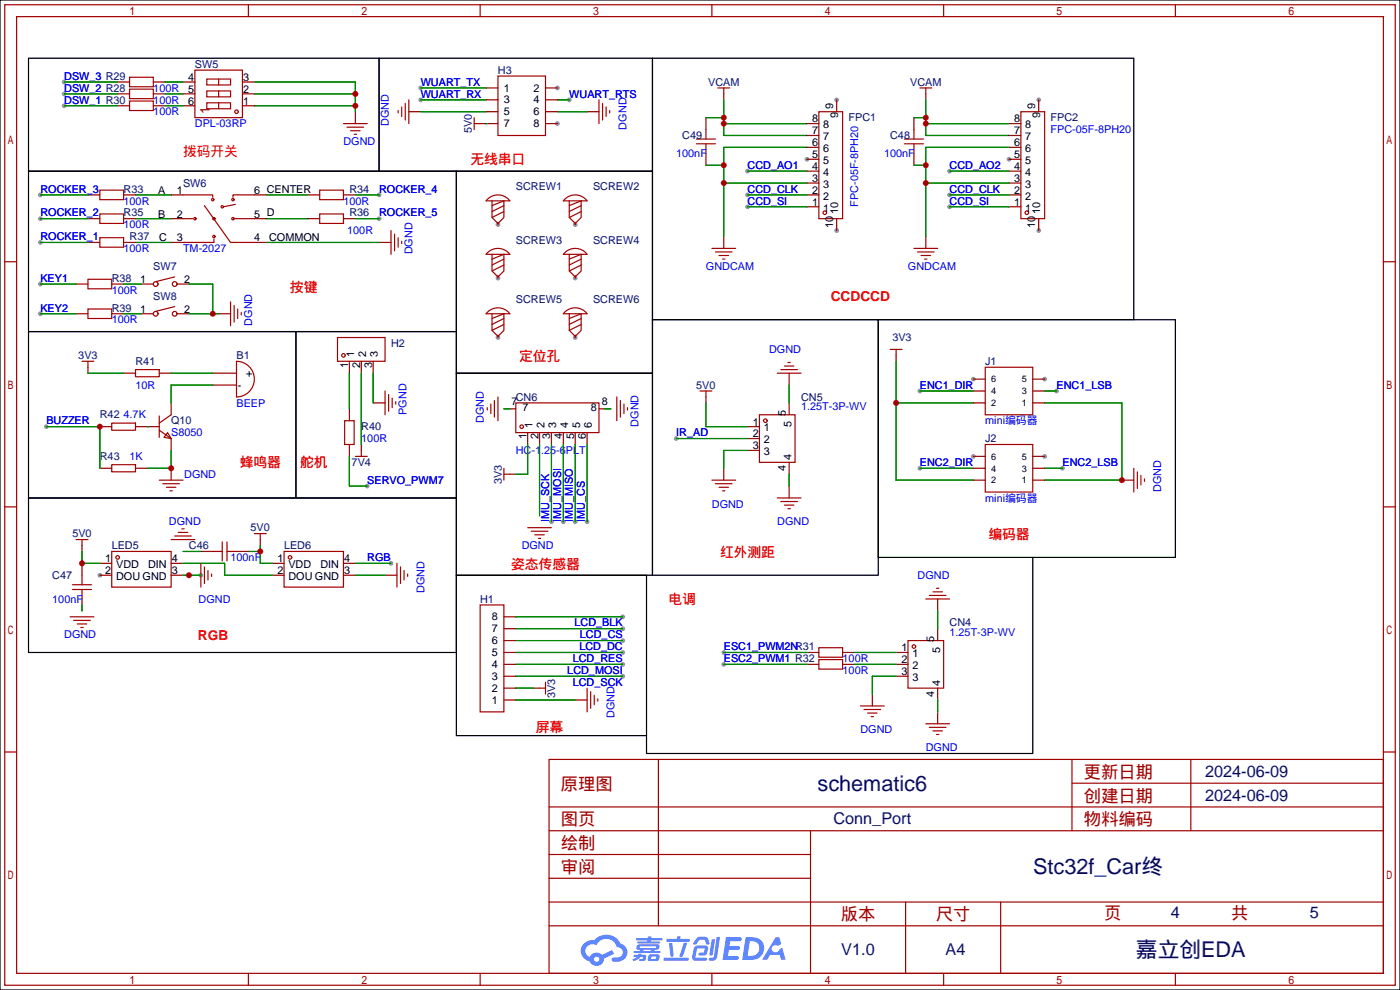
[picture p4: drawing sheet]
<svg xmlns="http://www.w3.org/2000/svg" width="299mm" height="212mm" viewBox="0 0 299 212" stroke-linecap="round" stroke-linejoin="round" font-family="sans-serif">
<path d="M0 0h299.2v211.6h-299.2z" fill="#fff" stroke="#000" stroke-width=".25"/>
<g fill="#999">
<circle cx="119.1" cy="18.8" r=".51"/>
<circle cx="119.1" cy="26.4" r=".51"/>
<circle cx="21.3" cy="122.9" r=".51"/>
<circle cx="106.4" cy="48" r=".51"/>
<circle cx="122.9" cy="48" r=".51"/>
<circle cx="106.4" cy="59.4" r=".51"/>
<circle cx="122.9" cy="59.4" r=".51"/>
<circle cx="106.4" cy="72.1" r=".51"/>
<circle cx="122.9" cy="72.1" r=".51"/>
<circle cx="215.6" cy="34" r=".51"/>
<circle cx="222" cy="21.3" r=".51"/>
<circle cx="222" cy="49.3" r=".51"/>
<circle cx="172.5" cy="34" r=".51"/>
<circle cx="178.8" cy="21.3" r=".51"/>
<circle cx="178.8" cy="49.3" r=".51"/>
<circle cx="223.3" cy="97.5" r=".51"/>
<circle cx="208" cy="97.5" r=".51"/>
<circle cx="223.3" cy="81" r=".51"/>
<circle cx="208" cy="81" r=".51"/>
<circle cx="13.7" cy="20.1" r=".51"/>
<circle cx="81" cy="41.7" r=".51"/>
<circle cx="81" cy="46.7" r=".51"/>
<circle cx="8.6" cy="51.8" r=".51"/>
<circle cx="8.6" cy="41.7" r=".51"/>
<circle cx="8.6" cy="46.7" r=".51"/>
<circle cx="8.6" cy="60.7" r=".51"/>
<circle cx="8.6" cy="67.1" r=".51"/>
<circle cx="225.8" cy="83.6" r=".51"/>
<circle cx="227.1" cy="100.1" r=".51"/>
<circle cx="196.6" cy="100.1" r=".51"/>
<circle cx="196.6" cy="83.6" r=".51"/>
<circle cx="159.8" cy="36.6" r=".51"/>
<circle cx="202.9" cy="36.6" r=".51"/>
<circle cx="89.9" cy="18.8" r=".51"/>
<circle cx="89.9" cy="21.3" r=".51"/>
<circle cx="121.7" cy="21.3" r=".51"/>
<circle cx="42.9" cy="122.9" r=".51"/>
<circle cx="83.6" cy="120.4" r=".51"/>
<circle cx="78.5" cy="103.9" r=".51"/>
<circle cx="133.1" cy="144.5" r=".51"/>
<circle cx="133.1" cy="142" r=".51"/>
<circle cx="133.1" cy="139.4" r=".51"/>
<circle cx="133.1" cy="136.9" r=".51"/>
<circle cx="133.1" cy="134.4" r=".51"/>
<circle cx="133.1" cy="131.8" r=".51"/>
<circle cx="9.9" cy="91.2" r=".51"/>
<circle cx="144.5" cy="93.7" r=".51"/>
<circle cx="154.7" cy="139.4" r=".51"/>
<circle cx="154.7" cy="142" r=".51"/>
<circle cx="120.4" cy="111.5" r=".51"/>
<circle cx="122.9" cy="111.5" r=".51"/>
<circle cx="125.5" cy="111.5" r=".51"/>
<circle cx="13.7" cy="17.5" r=".51"/>
<circle cx="13.7" cy="22.6" r=".51"/>
<circle cx="202.9" cy="44.2" r=".51"/>
<circle cx="202.9" cy="41.7" r=".51"/>
<circle cx="159.8" cy="44.2" r=".51"/>
<circle cx="159.8" cy="41.7" r=".51"/>
<circle cx="117.9" cy="111.5" r=".51"/>
</g>
<g fill="none" stroke="#a10000" stroke-width=".25">
<path d="M1 1h297.2v209.6h-297.2zM3.6 3.6h292.1v204.4h-292.1zM53.1 1v2.6M102.6 1v2.6M152.1 1v2.6M201.7 1v2.6M251.2 1v2.6M1 55.9h2.6M295.7 55.9h2.5M1 108.3h2.6M295.7 108.3h2.5M1 160.7h2.6"/>
<path d="M117.3 162.3h178.4v45.7h-178.4zM117.3 177.5h178.4M117.3 172.5h178.4M140.7 162.3v35.6M173.2 177.5v30.5M229.1 162.3v15.2M229.1 167.4h66.6M254.5 162.3v15.2M295.7 160.7h2.5M117.3 182.6h55.9M117.3 197.9h178.4M117.3 192.8h178.4"/>
<path d="M117.3 187.7h55.9M193.5 192.8v15.2M213.9 192.8v15.2M53.1 208v2.6M102.6 208v2.6M152.1 208v2.6M201.7 208v2.6M251.2 208v2.6"/>
</g>
<g fill="#5487ff">
<path d="M155.2 200.3h2.6a.48 .48 0 0 1 .7 .4 .48 .48 0 0 1-.6 .4h-1.8l-.2 1.1h1.9a.43 .43 0 0 1 .4 .4 .43 .43 0 0 1-.5 .4h-1.9l-.2 1.3h1.7a.45 .45 0 0 1 .5 .2 .45 .45 0 0 1-.1 .6h-3.3z"/>
<path d="M165.7 200.3h.9l.4 1.5-.8 .3a.84 .84 0 0 0-1.2 .3 .84 .84 0 0 0 .4 1.1 .84 .84 0 0 0 1.1-.4l.1-.2 .6-.3 .7 2.5h-1l-.2-1h-2.1l-.6 1h-1.1z"/>
<path d="M152.1 200.8h.7l-.5 3.1a.36 .36 0 0 1-.3 .3 .36 .36 0 0 1-.4-.3z"/>
<path d="M153.2 200.2h.7l-.6 4.3a1.13 1.13 0 0 1-1.8 .6l.2-.4h.7l.2-.2z"/>
<path d="M148.9 200.6l.6-.4h1a.77 .77 0 0 1 .9 .5l.3 1-.2 .2h-.5l-.3-.9-.2-.2-1 .1-.7 1-.6-.1-.1-.2z"/>
<path d="M148.4 202.4l.6-.3h1.7a.81 .81 0 0 1 .7 .5 .81 .81 0 0 1-.2 .8 .81 .81 0 0 1-.9 .8h-.7a.32 .32 0 0 1-.3-.3 .32 .32 0 0 1 .4-.3h.7l.2-.9-1.6 .1-.4 1.8 2.2 .1a.32 .32 0 0 1 .3 .4 .32 .32 0 0 1-.4 .2h-2.2l-.5-.3-.1-.5z"/>
<path d="M141.9 204.7h5a.33 .33 0 0 1 .3 .3 .33 .33 0 0 1-.3 .3h-4.9l-.2-.1z"/>
<path d="M146.1 201.5h.8l-.7 2a.98 .98 0 0 1-.7 1.1l-.3-.3z"/>
<path d="M143 201.6h.7l.3 2.5a.34 .34 0 0 1-.3 .4 .34 .34 0 0 1-.4-.3z"/>
<path d="M142.5 200.7h2.1l.3-.6h.6l-.1 .6h1.7a.32 .32 0 0 1 .4 .3 .32 .32 0 0 1-.4 .3h-4.5l-.2-.2z"/>
<path d="M135.5 204.1h.9l.1-.3h.6v.3h.8a.82 .82 0 0 1-.5 1.3h-.8v-.4l.7-.1 .1-.3a.68 .68 0 0 0-1 .4l-1.1 .4-.1-.4 .9-.5h-.7z"/>
<path d="M136 200.5h2.4l.1-.3h.7v.3h2.2l.2 .3-.2 .2h-2.3v.2h1.8l.2 .3-.2 .1h-4.5l-.1-.4h2l.1-.2h-2.3l-.1-.2z"/>
<path d="M159.4 200.3l-.8 4.9h1.7a2.5 2.5 0 0 0 3-2.5 2.5 2.5 0 0 0-3.1-2.4zM160.3 201.1a1.61 1.61 0 0 1 2 1.5 1.61 1.61 0 0 1-1.8 1.7h-.7z"/>
<path d="M136.2 202a.55 .55 0 0 0-.2 .8 .55 .55 0 0 0 .7 .2l.1 .3h-1.3v.3l5.4 .1 .3-.2-.2-.2h-1.2l.2-.3a.7 .7 0 0 0 .8-.3 .7 .7 0 0 0 0-.8l-4.2-.1zM136.8 202.3l3.3-.1 .1 .1-.2 .3h-3.2zM137.5 203h1.7l-.2 .3h-1.4z"/>
<path d="M138.6 204.2a1.05 1.05 0 0 0 0 1.2 2.91 2.91 0 0 0 2.2-.2 .98 .98 0 0 0 0-1.2h-1.6zM139.2 204.5l.9-.1 .1 .4-.2 .2-.8-.1z"/>
<path d="M124.9 201.6a2.23 2.23 0 0 0-.7 2.3 2.23 2.23 0 0 0 1.8 1.6 1.58 1.58 0 0 0 1.8 .9 1.58 1.58 0 0 0 1.3-1.5l2.2-1.1-.5-.7-2.1 1a1.65 1.65 0 0 0-2.7 .4 1.45 1.45 0 0 1-.8-1.9 1.45 1.45 0 0 1 2-.7l.3 .1a2.3 2.3 0 0 1 2.3-1.3 2.3 2.3 0 0 1 2 1.7 1.12 1.12 0 0 1 1.3 1 1.12 1.12 0 0 1-1.1 1.2h-.7a.45 .45 0 0 0-.6 .4 .45 .45 0 0 0 .5 .5 2.21 2.21 0 0 0 2.2-.5 2.21 2.21 0 0 0 .5-2.3 2.13 2.13 0 0 0-1.3-1.1 3.3 3.3 0 0 0-5.6-.7l-1.1 .1zM127 205a.57 .57 0 0 1 1.1 0 .57 .57 0 0 1-1.1 0z"/>
</g>
<g fill="none" stroke="#a10000" stroke-width=".25">
<path d="M27.7 19.1h5.1v2h-5.1zM27.7 16.5h5.1v2h-5.1zM41.7 15h10.1v10.1h-10.1zM44.2 19.4h5.1v1.3h-5.1zM44.2 16.9h5.1v1.3h-5.1zM46.7 16.9v1.3M46.7 19.4v1.3M106.4 16.3h10.2v12.7h-10.2zM153.4 18.8h2.6M154.7 18.8v1.3M196.6 18.8h2.5M197.9 18.8v1.3"/>
<path d="M27.7 21.6h5.1v2h-5.1zM44.2 22h5.1v1.2h-5.1zM46.7 22v1.2M73.4 26.4h5.1M74.2 27.2h3.5M74.9 27.9h2.1M75.7 28.7h.5M85.1 23.6v.5M85.9 22.9v2M86.6 22.1v3.6M87.4 21.3v5.1M101.3 26.4h1.3"/>
<path d="M101.3 25.1v2.6M128 21.3v5.1M128.8 22.1v3.6M129.5 22.9v2M130.3 23.6v.5M148.8 29.7h4.1M148.8 30.7h4.1M150.9 27.7v2M150.9 30.7v2.1M175 23.9h5.1v22.8h-5.1zM193.3 29.7h4.1M193.3 30.7h4.1"/>
<path d="M195.3 27.7v2M195.3 30.7v2.1M218.2 23.9h5.1v22.8h-5.1zM18.8 59.7h5.1v2h-5.1zM21.3 50.8h5.1v2h-5.1zM21.3 45.7h5.1v2.1h-5.1zM21.3 40.6h5.1v2.1h-5.1zM37.3 59.2l-4 1M39.1 41.7h6.4v.5M39.1 46.7h2M43.7 43.9l5.6 7.9h5.1M45.7 51.1v.7h-6.6"/>
<path d="M50 46.7h4.4M50.3 43.7l-2.5 .5M54.4 41.7h-4.6v.5M68.3 40.6h5.1v2.1h-5.1zM68.3 45.7h5.1v2.1h-5.1zM83.6 49.3v5.1M84.3 50v3.6M85.1 50.8v2M85.9 51.6v.5M104.3 42.5a3.2 3.2 0 0 1 4.7 .4h-5.1zM104.3 53.9a3.2 3.2 0 0 1 4.7 .5h-5.1zM105.2 42.9v3.6l1.2 1.3 1.3-1.3v-3.6l-2.5 1"/>
<path d="M105.2 54.4v3.5l1.2 1.3 1.3-1.3v-3.5l-2.5 1M107.7 43.9l-2.5 1.3M107.7 45.2l-2.5 1.3M107.7 55.4l-2.5 1.2M107.7 56.6l-2.5 1.3M120.8 42.5a3.2 3.2 0 0 1 4.7 .4h-5.1zM120.8 53.9a3.2 3.2 0 0 1 4.7 .5h-5.1zM121.7 42.9v3.6l1.2 1.3 1.3-1.3v-3.6l-2.5 1M121.7 54.4v3.5l1.2 1.3 1.3-1.3v-3.5l-2.5 1M124.2 43.9l-2.5 1.3M124.2 45.2l-2.5 1.3M124.2 55.4l-2.5 1.2"/>
<path d="M124.2 56.6l-2.5 1.3M152.1 53.1h5.1M152.9 53.8h3.6M153.7 54.6h2M154.4 55.4h.5M195.3 53.1h5.1M196.1 53.8h3.5M196.8 54.6h2.1M197.6 55.4h.5M17.5 77.2h2.6M18.8 66h5.1v2.1h-5.1zM18.8 77.2v1.3"/>
<path d="M29 79h5v1.5h-5zM37.3 65.5l-4 1M49.3 64.5v5.1M50 65.3v3.5M50.5 77.2a3.8 3.8 0 0 1 3.9 3.8 3.8 3.8 0 0 1-3.9 3.8zM50.8 66v2.1M51.6 66.8v.5M72.1 72.1h10.2v5.1h-10.2zM104.3 66.6a3.2 3.2 0 0 1 4.7 .5h-5.1zM105.2 67.1v3.5l1.2 1.3 1.3-1.3v-3.5l-2.5 1M107.7 68.1l-2.5 1.2M107.7 69.3l-2.5 1.3"/>
<path d="M120.8 66.6a3.2 3.2 0 0 1 4.7 .5h-5.1zM121.7 67.1v3.5l1.2 1.3 1.3-1.3v-3.5l-2.5 1M124.2 68.1l-2.5 1.2M124.2 69.3l-2.5 1.3M166.1 79.8h5.1M166.9 79h3.5M167.6 78.2h2.1M168.4 77.5h.5M190.2 74.7h2.6M191.5 74.7v1.2M210.6 78.5h10.1v10.1h-10.1zM23.9 90.4h5.1v1.5h-5.1z"/>
<path d="M23.9 99.3h5.1v1.5h-5.1zM34 91.9l2.6 1.8M34 88.9v4.6M35.8 92.5l.8 1.2-1.5-.2zM36.6 88.6l-2.6 1.8M73.7 89.9h2v5.1h-2zM75.9 97.5h2.6M77.2 96.3v1.2M82.3 83.6v5M83.1 84.3v3.6M83.8 85.1v2M84.6 85.9v.5"/>
<path d="M104.1 87.1v.5M104.9 86.4v2M105.7 85.6v3.6M106.4 84.8v5.1M110.2 86.1h17.8v6.4h-17.8zM131.8 84.8v5.1M132.6 85.6v3.6M133.3 86.4v2M134.1 87.1v.5M149.6 83.6h2.5M150.9 83.6v1.2M162.3 88.6h7.6v10.2h-7.6z"/>
<path d="M210.6 95h10.1v10.2h-10.1zM16.3 115.3h2.5M17.5 115.3v1.3M23.9 117.9h12.7v7.6h-12.7zM34 102.6h5.1M34.8 103.4h3.6M35.6 104.1h2M36.3 104.9h.5M36.6 115.3h5.1M37.3 114.6h3.6M38.1 113.8h2M38.9 113h.5"/>
<path d="M45.5 117.9h2M47.5 115.8v4.1M48.5 115.8v4.1M48.5 117.9h2M54.4 114h2.5M55.6 114v1.3M60.7 117.9h12.7v7.6h-12.7zM107.7 100.1v2.5M107.7 101.3h1.3M112.8 112.8h5.1M113.5 113.5h3.6M114.3 114.3h2"/>
<path d="M115.1 115.1h.5M152.1 102.6h5.1M152.9 103.4h3.6M153.7 104.1h2M154.4 104.9h.5M166.1 106.4h5.1M166.9 107.2h3.5M167.6 107.9h2.1M168.4 108.7h.5M242.3 100.1v5.1M243.1 100.8v3.6M243.8 101.6v2"/>
<path d="M244.6 102.4v.5M15 131.8h5.1M15.5 126h4.1M15.5 125h4.1M15.7 132.6h3.6M16.5 133.4h2M17.3 134.1h.5M17.5 122.9v2.1M17.5 126v2M42.9 120.4v5.1M43.7 121.2v3.5M44.4 121.9v2.1"/>
<path d="M45.2 122.7v.5M84.8 120.4v5.1M85.6 121.2v3.5M86.4 121.9v2.1M87.1 122.7v.5M102.6 129.3h5.1v22.8h-5.1zM175 138.4h5.1v2.1h-5.1zM194.1 136.9h7.6v10.2h-7.6zM197.9 128h5M198.6 127.3h3.6M199.4 126.5h2M200.2 125.7h.5"/>
<path d="M115.3 147.1h1.3M116.6 145.8v2.5M125.5 147.1v5M126.2 147.8v3.6M127 148.6v2M127.8 149.4v.5M175 141h5.1v2h-5.1zM183.9 150.9h5.1M184.7 151.6h3.5M185.4 152.4h2.1M186.2 153.2h.5M197.9 154.7h5"/>
<path d="M198.6 155.4h3.6M199.4 156.2h2M200.2 157h.5"/>
<circle cx="50.5" cy="23.9" r=".38"/>
<circle cx="41.7" cy="46.7" r=".25"/>
<circle cx="45.5" cy="42.7" r=".25"/>
<circle cx="45.7" cy="50.5" r=".25"/>
<circle cx="45.7" cy="46.7" r=".25"/>
<circle cx="47.5" cy="44.2" r=".25"/>
<circle cx="49.8" cy="42.7" r=".25"/>
<circle cx="49.8" cy="46.7" r=".25"/>
<circle cx="176.3" cy="45.5" r=".38"/>
<circle cx="219.5" cy="45.5" r=".38"/>
<circle cx="33.3" cy="60.7" r=".51"/>
<circle cx="33.3" cy="67.1" r=".51"/>
<circle cx="37.3" cy="60.7" r=".51"/>
<circle cx="37.3" cy="67.1" r=".51"/>
<circle cx="73.4" cy="75.9" r=".38"/>
<circle cx="111.5" cy="91.2" r=".38"/>
<circle cx="163.6" cy="89.9" r=".38"/>
<circle cx="25.1" cy="119.1" r=".38"/>
<circle cx="62" cy="119.1" r=".38"/>
<circle cx="195.3" cy="138.2" r=".38"/>
</g>
<g fill="none" stroke="#870000" stroke-width=".25">
<path d="M25.1 17.5h2.6M32.8 17.5h2.5M39.1 17.5h2.6M51.8 17.5h2.6M103.9 18.8h2.5M116.6 18.8h2.5M25.1 20.1h2.6M25.1 22.6h2.6M32.8 20.1h2.5M32.8 22.6h2.5M39.1 20.1h2.6M39.1 22.6h2.6"/>
<path d="M51.8 20.1h2.6M51.8 22.6h2.6M75.9 23.9v2.5M87.4 23.9h2.5M102.6 26.4h3.8M103.9 23.9h2.5M103.9 21.3h2.5M116.6 23.9h2.5M116.6 26.4h2.5M116.6 21.3h2.5M125.5 23.9h2.5M150.9 25.1v2.6"/>
<path d="M150.9 32.8v2.5M154.7 20.1v1.2M172.5 26.4h2.5M172.5 39.1h2.5M172.5 36.6h2.5M172.5 34h2.5M172.5 31.5h2.5M172.5 29h2.5M178.8 21.3v2.6M195.3 25.1v2.6M195.3 32.8v2.5M197.9 20.1v1.2"/>
<path d="M215.6 26.4h2.6M215.6 39.1h2.6M215.6 36.6h2.6M215.6 34h2.6M215.6 31.5h2.6M215.6 29h2.6M222 21.3v2.6M18.8 51.8h2.5M18.8 41.7h2.5M18.8 46.7h2.5M26.4 51.8h2.6M26.4 41.7h2.6"/>
<path d="M26.4 46.7h2.6M36.6 51.8h2.5M36.6 41.7h2.5M36.6 46.7h2.5M54.4 51.8h2.5M54.4 41.7h2.5M54.4 46.7h2.5M65.8 41.7h2.5M65.8 46.7h2.5M73.4 41.7h2.5M73.4 46.7h2.5M81 51.8h2.6"/>
<path d="M106.4 47.5v.5M106.4 58.9v.5M122.9 47.5v.5M122.9 58.9v.5M154.7 50.5v2.6M172.5 41.7h2.5M172.5 44.2h2.5M178.8 46.7v2.6M197.9 50.5v2.6M215.6 41.7h2.6M215.6 44.2h2.6M222 46.7v2.6"/>
<path d="M16.3 60.7h2.5M16.3 67.1h2.5M18.8 78.5v1.3M23.9 60.7h2.5M23.9 67.1h2.5M26.4 79.8h2.6M30.2 60.7h2.6M30.2 67.1h2.6M34 79.8h2.6M37.8 60.7h2.6M37.8 67.1h2.6M45.5 79.8h5"/>
<path d="M46.7 67.1h2.6M74.7 77.2v2.6M77.2 77.2v2.6M79.8 77.2v2.6M106.4 71.6v.5M122.9 71.6v.5M168.7 79.8v2.5M191.5 75.9v1.3M21.3 91.2h2.6M29 91.2h5M36.6 86.1v2.5M36.6 93.7v2.6"/>
<path d="M45.5 82.3h5M74.7 87.4v2.5M74.7 95v2.5M77.2 95v1.3M79.8 86.1h2.5M107.7 87.4h2.5M112.8 92.5v2.5M115.3 92.5v2.5M117.9 92.5v2.5M120.4 92.5v2.5M122.9 92.5v2.5M125.5 92.5v2.5"/>
<path d="M128 87.4h2.6M150.9 84.8v1.3M159.8 91.2h2.5M159.8 93.7h2.5M159.8 96.3h2.5M168.7 86.1v2.5M168.7 98.8v2.5M208 86.1h2.6M208 97.5h2.6M208 83.6h2.6M208 81h2.6M220.7 86.1h2.6"/>
<path d="M220.7 97.5h2.6M220.7 83.6h2.6M220.7 81h2.6M17.5 116.6v1.3M21.3 100.1h2.6M29 100.1h2.5M36.6 100.1v2.5M42.9 117.9h2.6M50.5 117.9h2.6M55.6 115.3v1.3M109 101.3h1.2M154.7 100.1v2.5"/>
<path d="M168.7 103.9v2.5M208 102.6h2.6M208 100.1h2.6M220.7 102.6h2.6M220.7 100.1h2.6M239.8 102.6h2.5M17.5 120.4v2.5M17.5 128v2.6M21.3 120.4h2.6M21.3 122.9h2.6M36.6 120.4h2.5M36.6 122.9h2.5"/>
<path d="M58.2 120.4h2.5M58.2 122.9h2.5M73.4 120.4h2.5M73.4 122.9h2.5M82.3 122.9h2.5M107.7 139.4h2.5M107.7 136.9h2.5M107.7 134.4h2.5M107.7 131.8h2.5M172.5 139.4h2.5M180.1 139.4h2.5M191.5 139.4h2.6"/>
<path d="M200.4 128v2.6M200.4 134.4v2.5M107.7 149.6h2.5M107.7 147.1h2.5M107.7 144.5h2.5M107.7 142h2.5M114 147.1h1.3M122.9 149.6h2.6M172.5 142h2.5M180.1 142h2.5M186.4 148.3v2.6M191.5 144.5h2.6"/>
<path d="M191.5 142h2.6M200.4 147.1v2.5M200.4 152.1v2.6"/>
</g>
<g fill="none" stroke="#008700" stroke-width=".25">
<path d="M13.7 17.5h11.4M35.3 17.5h3.8M54.4 17.5h21.5v6.4M89.9 18.8h14M13.7 20.1h11.4M13.7 22.6h11.4M35.3 20.1h3.8M35.3 22.6h3.8M54.4 20.1h21.5M54.4 22.6h21.5M89.9 21.3h14M89.9 23.9h14"/>
<path d="M103.9 26.4h.1M119.1 21.3h2.6M119.1 23.9h6.4M150.9 35.3h3.8M150.9 25.1h3.8M154.7 21.3v7.7h17.8M154.7 39.1h17.8M154.7 26.4h17.8M159.8 36.6h12.7M172.5 31.5h-17.8v19M195.3 35.3h2.6M195.3 25.1h2.6"/>
<path d="M197.9 39.1h17.7M197.9 21.3v7.7h17.7M197.9 26.4h17.7M202.9 36.6h12.7M215.6 31.5h-17.7v19M8.6 41.7h10.2M8.6 46.7h10.2M8.6 51.8h10.2M29 41.7h7.6M29 46.7h7.6M29 51.8h7.6M56.9 41.7h8.9"/>
<path d="M56.9 46.7h8.9M56.9 51.8h24.1M75.9 41.7h5.1M75.9 46.7h5.1M159.8 41.7h12.7M159.8 44.2h12.7M202.9 41.7h12.7M202.9 44.2h12.7M8.6 60.7h7.7M8.6 67.1h7.7M18.8 79.8h7.6M26.4 60.7h3.8"/>
<path d="M26.4 67.1h3.8M36.6 79.8h8.9M40.4 60.7h5.1v6.4M40.4 67.1h6.3M74.7 79.8v7.6M77.2 79.8v15.2M79.8 79.8v6.3M191.5 77.2v25.4h16.5M9.9 91.2h11.4v8.9M31.5 91.2h.1M36.6 96.3v3.8h-5.1M45.5 82.3h-8.9v3.8"/>
<path d="M74.7 97.5v6.4h3.8M107.7 87.4h1.3M112.8 95v6.3h-2.6M115.3 95v15.2M117.9 95v16.5M120.4 95v16.5M122.9 95v16.5M125.5 95v16.5M129.3 87.4h1.3M144.5 93.7h15.3M150.9 86.1v5.1h8.9M159.8 96.3h-5.1v3.8"/>
<path d="M168.7 82.3v3.8M191.5 86.1h16.5M196.6 83.6h11.4M223.3 83.6h2.5M223.3 86.1h16.5v16.5h-16.5M17.5 117.9v2.5h3.8M39.1 117.9h3.8M53.1 117.9h2.5M55.6 116.6v3.8h2.6M168.7 101.3v2.6M196.6 100.1h11.4M223.3 100.1h3.8"/>
<path d="M17.5 129.3v1.3M39.1 122.9h3.8M39.1 120.4h8.9v2.5h10.2M75.9 122.9h6.4M75.9 120.4h7.7M110.2 139.4h22.9M110.2 136.9h22.9M110.2 134.4h22.9M110.2 131.8h22.9M154.7 139.4h17.8M182.6 139.4h8.9M200.4 130.6v3.8"/>
<path d="M110.2 149.6h12.7M110.2 147.1h3.8M110.2 144.5h22.9M110.2 142h22.9M154.7 142h17.8M182.6 142h8.9M191.5 144.5h-5.1v3.8M200.4 149.6v2.5"/>
</g>
<g fill="none" stroke="#000" stroke-width=".25">
<path d="M6.1 12.4h74.9v24.2h-74.9zM81 12.4h58.4v24.2h-58.4zM139.4 12.4h102.9v55.9h-102.9zM6.1 36.6h91.4v34.3h-91.4zM97.5 36.6h41.9v43.2h-41.9zM6.1 70.9h57.1v35.5h-57.1zM63.2 70.9h34.3v35.5h-34.3zM97.5 79.8h41.9v43.1h-41.9zM139.4 68.3h48.3v54.6h-48.3zM187.7 68.3h63.5v50.8h-63.5zM6.1 106.4h91.4v33h-91.4zM220.7 119.1v41.9h-82.5v-3.8"/>
<path d="M97.5 122.9h40.7v34.3h-40.7z"/>
</g>
<g fill="#c00">
<circle cx="75.9" cy="22.6" r=".63"/>
<circle cx="75.9" cy="20.1" r=".63"/>
<circle cx="45.5" cy="67.1" r=".63"/>
<circle cx="191.5" cy="86.1" r=".63"/>
<circle cx="239.8" cy="102.6" r=".63"/>
<circle cx="154.7" cy="39.1" r=".63"/>
<circle cx="154.7" cy="35.3" r=".63"/>
<circle cx="154.7" cy="26.4" r=".63"/>
<circle cx="154.7" cy="25.1" r=".63"/>
<circle cx="197.9" cy="39.1" r=".63"/>
<circle cx="197.9" cy="35.3" r=".63"/>
<circle cx="197.9" cy="26.4" r=".63"/>
<circle cx="197.9" cy="25.1" r=".63"/>
<circle cx="55.6" cy="117.9" r=".63"/>
<circle cx="17.5" cy="120.4" r=".63"/>
<circle cx="40.4" cy="122.9" r=".63"/>
<circle cx="36.6" cy="100.1" r=".63"/>
<circle cx="21.3" cy="91.2" r=".63"/>
</g>
<g font-size="4.6" fill="#000080">
<text x="174.7" y="169">schematic6</text>
<text x="220.8" y="186.8">Stc32f_Car终</text>
<text x="242.8" y="204.5">嘉立创EDA</text>
</g>
<g font-size="3.7" fill="#a00000">
<text x="231.6" y="166.2">更新日期</text>
<text x="119.9" y="168.8">原理图</text>
<text x="231.6" y="171.3">创建日期</text>
<text x="119.9" y="176.4">图页</text>
<text x="231.6" y="176.4">物料编码</text>
<text x="119.9" y="181.5">绘制</text>
<text x="119.9" y="186.6">审阅</text>
<text x="179.7" y="196.7">版本</text>
<text x="200" y="196.7">尺寸</text>
<text x="236" y="196.5">页</text>
<text x="263.1" y="196.5">共</text>
</g>
<g font-size="3.5" fill="#000080">
<text x="257.6" y="166">2024-06-09</text>
<text x="257.6" y="171.1">2024-06-09</text>
<text x="178.1" y="176.2">Conn_Port</text>
<text x="250.2" y="196.3">4</text>
<text x="280" y="196.3">5</text>
<text x="179.8" y="204.1">V1.0</text>
<text x="202.1" y="204.1">A4</text>
</g>
<text font-size="2.9" fill="#a00000" x="44.9" y="24.3" transform="rotate(-90 44.9 24.3)">1</text>
<g font-size="2.9" fill="#f00">
<text x="39.1" y="33.2">拨码开关</text>
<text x="100.6" y="35.1">无线串口</text>
<text x="62" y="62.4">按键</text>
<text x="177.6" y="64.4">CCDCCD</text>
<text x="110.9" y="77.1">定位孔</text>
<text x="51.2" y="99.9">蜂鸣器</text>
<text x="64.1" y="99.9">舵机</text>
<text x="153.9" y="119">红外测距</text>
<text x="211.3" y="115.2">编码器</text>
<text x="109.3" y="121.5">姿态传感器</text>
<text x="142.9" y="129.1">电调</text>
<text x="42.3" y="136.7">RGB</text>
<text x="114.5" y="156.4">屏幕</text>
</g>
<g font-size="2.3" fill="#00f">
<text x="13.7" y="17">DSW_3 R29</text>
<text x="13.7" y="19.6">DSW_2 R28</text>
<text x="13.7" y="22.1">DSW_1 R30</text>
<text x="32.8" y="22.1">100R</text>
<text x="32.8" y="19.6">100R</text>
<text x="89.9" y="18.3">WUART_TX</text>
<text x="89.9" y="20.9">WUART_RX</text>
<text x="121.7" y="20.9">WUART_RTS</text>
<text x="32.8" y="24.7">100R</text>
<text x="41.7" y="27.2">DPL-03RP</text>
<text x="83.1" y="26.9" transform="rotate(-90 83.1 26.9)">DGND</text>
<text x="133.9" y="27.7" transform="rotate(-90 133.9 27.7)">DGND</text>
<text x="224.5" y="28.5">FPC-05F-8PH20</text>
<text x="73.4" y="31">DGND</text>
<text x="144.5" y="33.6">100nF</text>
<text x="189" y="33.6">100nF</text>
<text x="8.6" y="41.2">ROCKER_3</text>
<text x="81" y="41.2">ROCKER_4</text>
<text x="159.8" y="36.1">CCD_AO1</text>
<text x="159.8" y="41.2">CCD_CLK</text>
<text x="202.9" y="36.1">CCD_AO2</text>
<text x="202.9" y="41.2">CCD_CLK</text>
<text x="8.6" y="46.3">ROCKER_2</text>
<text x="26.4" y="43.7">100R</text>
<text x="73.4" y="43.7">100R</text>
<text x="81" y="46.3">ROCKER_5</text>
<text x="159.8" y="43.7">CCD_SI</text>
<text x="183.4" y="44.2" transform="rotate(-90 183.4 44.2)">FPC-05F-8PH20</text>
<text x="202.9" y="43.7">CCD_SI</text>
<text x="8.6" y="51.3">ROCKER_1</text>
<text x="26.4" y="53.9">100R</text>
<text x="26.4" y="48.8">100R</text>
<text x="39.1" y="53.9">TM-2027</text>
<text x="74.2" y="50.1">100R</text>
<text x="88.2" y="54.4" transform="rotate(-90 88.2 54.4)">DGND</text>
<text x="150.9" y="57.7">GNDCAM</text>
<text x="194.1" y="57.7">GNDCAM</text>
<text x="8.6" y="60.2">KEY1</text>
<text x="23.9" y="62.8">100R</text>
<text x="8.6" y="66.6">KEY2</text>
<text x="23.9" y="69.1">100R</text>
<text x="53.9" y="69.6" transform="rotate(-90 53.9 69.6)">DGND</text>
<text x="164.4" y="75.5">DGND</text>
<text x="29" y="83.1">10R</text>
<text x="196.6" y="83.1">ENC1_DIR</text>
<text x="225.8" y="83.1">ENC1_LSB</text>
<text x="26.4" y="89.4">4.7K</text>
<text x="50.5" y="86.9">BEEP</text>
<text x="86.9" y="88.6" transform="rotate(-90 86.9 88.6)">PGND</text>
<text x="171.2" y="87.7">1.25T-3P-WV</text>
<text x="9.9" y="90.7">BUZZER</text>
<text x="36.6" y="93.2">S8050</text>
<text x="77.2" y="94.5">100R</text>
<text x="103.4" y="90.4" transform="rotate(-90 103.4 90.4)">DGND</text>
<text x="136.4" y="91.2" transform="rotate(-90 136.4 91.2)">DGND</text>
<text x="144.5" y="93.2">IR_AD</text>
<text x="210.6" y="90.7">mini编码器</text>
<text x="27.7" y="98.3">1K</text>
<text x="110.2" y="97.1">HC-1.25-6PLT</text>
<text x="196.6" y="99.6">ENC2_DIR</text>
<text x="227.1" y="99.6">ENC2_LSB</text>
<text x="39.4" y="102.1">DGND</text>
<text x="78.5" y="103.4">SERVO_PWM7</text>
<text x="210.6" y="107.2">mini编码器</text>
<text x="248.2" y="105.2" transform="rotate(-90 248.2 105.2)">DGND</text>
<text x="36.1" y="112.3">DGND</text>
<text x="117.4" y="111.5" transform="rotate(-90 117.4 111.5)">IMU_SCK</text>
<text x="119.9" y="111.5" transform="rotate(-90 119.9 111.5)">IMU_MOSI</text>
<text x="122.5" y="111.5" transform="rotate(-90 122.5 111.5)">IMU_MISO</text>
<text x="125" y="111.5" transform="rotate(-90 125 111.5)">IMU_CS</text>
<text x="152.1" y="108.5">DGND</text>
<text x="166.1" y="112.3">DGND</text>
<text x="49.3" y="119.9">100nF</text>
<text x="78.5" y="119.9">RGB</text>
<text x="111.5" y="117.4">DGND</text>
<text x="196.1" y="123.7">DGND</text>
<text x="11.2" y="128.8">100nF</text>
<text x="42.5" y="128.8">DGND</text>
<text x="90.7" y="126.7" transform="rotate(-90 90.7 126.7)">DGND</text>
<text x="13.7" y="136.4">DGND</text>
<text x="122.8" y="133.9">LCD_BLK</text>
<text x="124" y="136.4">LCD_CS</text>
<text x="202.9" y="135.9">1.25T-3P-WV</text>
<text x="122.4" y="141.5">LCD_RES</text>
<text x="123.8" y="139">LCD_DC</text>
<text x="154.7" y="139">ESC1_PWM2NR31</text>
<text x="154.7" y="141.5">ESC2_PWM1 R32</text>
<text x="180.1" y="141.5">100R</text>
<text x="121.2" y="144">LCD_MOSI</text>
<text x="122.4" y="146.6">LCD_SCK</text>
<text x="180.1" y="144">100R</text>
<text x="131.3" y="153.4" transform="rotate(-90 131.3 153.4)">DGND</text>
<text x="183.9" y="156.7">DGND</text>
<text x="197.9" y="160.6">DGND</text>
</g>
<g font-size="2.3">
<text x="40.2" y="17.3">4</text>
<text x="51.9" y="17.3">3</text>
<text x="40.2" y="19.8">5</text>
<text x="40.2" y="22.4">6</text>
<text x="51.9" y="22.4">1</text>
<text x="51.9" y="19.8">2</text>
<text x="107.7" y="19.6">1</text>
<text x="107.7" y="22.1">3</text>
<text x="114" y="19.6">2</text>
<text x="114" y="22.1">4</text>
<text x="178.1" y="23.4" transform="rotate(-90 178.1 23.4)">9</text>
<text x="221.3" y="23.4" transform="rotate(-90 221.3 23.4)">9</text>
<text x="107.7" y="24.6">5</text>
<text x="107.7" y="27.2">7</text>
<text x="114" y="24.6">6</text>
<text x="114" y="27.2">8</text>
<text x="173.6" y="28.7">7</text>
<text x="173.6" y="26.2">8</text>
<text x="175.9" y="30">7</text>
<text x="175.9" y="27.4">8</text>
<text x="179.1" y="25.2" transform="rotate(-90 179.1 25.2)">9</text>
<text x="216.8" y="28.7">7</text>
<text x="216.8" y="26.2">8</text>
<text x="219.1" y="30">7</text>
<text x="219.1" y="27.4">8</text>
<text x="222.3" y="25.2" transform="rotate(-90 222.3 25.2)">9</text>
<text x="173.6" y="33.8">5</text>
<text x="173.6" y="31.3">6</text>
<text x="175.9" y="35.1">5</text>
<text x="175.9" y="32.5">6</text>
<text x="216.8" y="33.8">5</text>
<text x="216.8" y="31.3">6</text>
<text x="219.1" y="35.1">5</text>
<text x="219.1" y="32.5">6</text>
<text x="33.8" y="41.4">A</text>
<text x="37.8" y="41.4">1</text>
<text x="54.4" y="41.4">6 CENTER</text>
<text x="173.6" y="41.4">2</text>
<text x="173.6" y="38.9">3</text>
<text x="173.6" y="36.3">4</text>
<text x="175.9" y="40.1">3</text>
<text x="175.9" y="37.6">4</text>
<text x="216.8" y="41.4">2</text>
<text x="216.8" y="38.9">3</text>
<text x="216.8" y="36.3">4</text>
<text x="219.1" y="40.1">3</text>
<text x="219.1" y="37.6">4</text>
<text x="33.8" y="46.5">B</text>
<text x="37.8" y="46.5">2</text>
<text x="54.4" y="46.5">5 D</text>
<text x="173.6" y="44">1</text>
<text x="175.9" y="45.2">1</text>
<text x="175.9" y="42.7">2</text>
<text x="179.1" y="45.7" transform="rotate(-90 179.1 45.7)">10</text>
<text x="216.8" y="44">1</text>
<text x="219.1" y="45.2">1</text>
<text x="219.1" y="42.7">2</text>
<text x="222.3" y="45.7" transform="rotate(-90 222.3 45.7)">10</text>
<text x="34" y="51.6">C</text>
<text x="37.8" y="51.6">3</text>
<text x="54.4" y="51.6">4</text>
<text x="57.5" y="51.6">COMMON</text>
<text x="178.1" y="48.8" transform="rotate(-90 178.1 48.8)">10</text>
<text x="221.3" y="48.8" transform="rotate(-90 221.3 48.8)">10</text>
<text x="30" y="60.5">1</text>
<text x="39.4" y="60.5">2</text>
<text x="30" y="66.8">1</text>
<text x="39.4" y="66.8">2</text>
<text x="75.7" y="76.3" transform="rotate(-90 75.7 76.3)">1</text>
<text x="78.2" y="76.3" transform="rotate(-90 78.2 76.3)">2</text>
<text x="80.8" y="76.3" transform="rotate(-90 80.8 76.3)">3</text>
<text x="50.8" y="83.1">-</text>
<text x="52.6" y="80.5">+</text>
<text x="74.4" y="78.6" transform="rotate(-90 74.4 78.6)">1</text>
<text x="77" y="78.6" transform="rotate(-90 77 78.6)">2</text>
<text x="79.5" y="78.6" transform="rotate(-90 79.5 78.6)">3</text>
<text x="109.3" y="86.6">7</text>
<text x="111.7" y="87.9">7</text>
<text x="126.3" y="87.9">8</text>
<text x="128.6" y="86.6">8</text>
<text x="167.9" y="89" transform="rotate(-90 167.9 89)">5</text>
<text x="112.5" y="93.9" transform="rotate(-90 112.5 93.9)">1</text>
<text x="113.8" y="91.5" transform="rotate(-90 113.8 91.5)">1</text>
<text x="115.1" y="93.9" transform="rotate(-90 115.1 93.9)">2</text>
<text x="116.3" y="91.5" transform="rotate(-90 116.3 91.5)">2</text>
<text x="117.6" y="93.9" transform="rotate(-90 117.6 93.9)">3</text>
<text x="118.9" y="91.5" transform="rotate(-90 118.9 91.5)">3</text>
<text x="120.2" y="93.9" transform="rotate(-90 120.2 93.9)">4</text>
<text x="121.4" y="91.5" transform="rotate(-90 121.4 91.5)">4</text>
<text x="122.7" y="93.9" transform="rotate(-90 122.7 93.9)">5</text>
<text x="124" y="91.5" transform="rotate(-90 124 91.5)">5</text>
<text x="125.2" y="93.9" transform="rotate(-90 125.2 93.9)">6</text>
<text x="126.5" y="91.5" transform="rotate(-90 126.5 91.5)">6</text>
<text x="160.9" y="90.9">1</text>
<text x="160.9" y="93.5">2</text>
<text x="163.2" y="92.2">1</text>
<text x="163.2" y="94.8">2</text>
<text x="169.2" y="91.4" transform="rotate(-90 169.2 91.4)">5</text>
<text x="160.9" y="96">3</text>
<text x="163.2" y="97.3">3</text>
<text x="167.9" y="100.7" transform="rotate(-90 167.9 100.7)">4</text>
<text x="169.2" y="98.4" transform="rotate(-90 169.2 98.4)">4</text>
<text x="22.5" y="120.2">1</text>
<text x="22.5" y="122.7">2</text>
<text x="24.8" y="121.4">VDD</text>
<text x="24.8" y="124">DOU GND</text>
<text x="31.6" y="121.4">DIN</text>
<text x="36.7" y="122.7">3</text>
<text x="36.7" y="120.2">4</text>
<text x="59.3" y="120.2">1</text>
<text x="59.3" y="122.7">2</text>
<text x="61.6" y="121.4">VDD</text>
<text x="61.6" y="124">DOU GND</text>
<text x="68.5" y="121.4">DIN</text>
<text x="73.5" y="122.7">3</text>
<text x="73.5" y="120.2">4</text>
<text x="105.1" y="137.7">6</text>
<text x="105.1" y="135.1">7</text>
<text x="105.1" y="132.6">8</text>
<text x="199.7" y="137.3" transform="rotate(-90 199.7 137.3)">5</text>
<text x="105.1" y="142.8">4</text>
<text x="105.1" y="140.2">5</text>
<text x="192.6" y="139.2">1</text>
<text x="192.6" y="141.7">2</text>
<text x="195" y="140.5">1</text>
<text x="195" y="143">2</text>
<text x="200.9" y="139.6" transform="rotate(-90 200.9 139.6)">5</text>
<text x="105.1" y="147.8">2</text>
<text x="105.1" y="145.3">3</text>
<text x="192.6" y="144.3">3</text>
<text x="195" y="145.6">3</text>
<text x="199.7" y="149" transform="rotate(-90 199.7 149)">4</text>
<text x="200.9" y="146.6" transform="rotate(-90 200.9 146.6)">4</text>
<text x="105.1" y="150.4">1</text>
</g>
<g font-size="2.3" fill="#000080">
<text x="41.7" y="14.5">SW5</text>
<text x="106.4" y="15.8">H3</text>
<text x="151.3" y="18.3">VCAM</text>
<text x="194.5" y="18.3">VCAM</text>
<text x="100.9" y="28.5" transform="rotate(-90 100.9 28.5)">5V0</text>
<text x="145.8" y="29.7">C49</text>
<text x="181.4" y="25.9">FPC1</text>
<text x="190.2" y="29.7">C48</text>
<text x="224.5" y="25.9">FPC2</text>
<text x="26.4" y="41.2">R33</text>
<text x="39.1" y="39.9">SW6</text>
<text x="74.7" y="41.2">R34</text>
<text x="110.2" y="40.7">SCREW1</text>
<text x="126.7" y="40.7">SCREW2</text>
<text x="26.4" y="46.3">R35</text>
<text x="74.7" y="46.3">R36</text>
<text x="27.7" y="51.3">R37</text>
<text x="110.2" y="52.1">SCREW3</text>
<text x="126.7" y="52.1">SCREW4</text>
<text x="32.8" y="57.7">SW7</text>
<text x="23.9" y="60.2">R38</text>
<text x="32.8" y="64">SW8</text>
<text x="110.2" y="64.8">SCREW5</text>
<text x="126.7" y="64.8">SCREW6</text>
<text x="23.9" y="66.6">R39</text>
<text x="16.7" y="76.7">3V3</text>
<text x="50.5" y="76.7">B1</text>
<text x="83.6" y="74.2">H2</text>
<text x="190.7" y="72.9">3V3</text>
<text x="29" y="78">R41</text>
<text x="148.8" y="83.1">5V0</text>
<text x="210.6" y="78">J1</text>
<text x="21.3" y="89.4">R42</text>
<text x="110.2" y="85.6">CN6</text>
<text x="171.2" y="85.6">CN5</text>
<text x="36.6" y="90.7">Q10</text>
<text x="77.2" y="92">R40</text>
<text x="210.6" y="94.5">J2</text>
<text x="21.3" y="98.3">R43</text>
<text x="75.2" y="99.6">7V4</text>
<text x="107.2" y="103.4" transform="rotate(-90 107.2 103.4)">3V3</text>
<text x="53.6" y="113.6">5V0</text>
<text x="15.5" y="114.8">5V0</text>
<text x="23.9" y="117.4">LED5</text>
<text x="40.4" y="117.4">C46</text>
<text x="60.7" y="117.4">LED6</text>
<text x="11.2" y="123.7">C47</text>
<text x="102.6" y="128.8">H1</text>
<text x="202.9" y="133.9">CN4</text>
<text x="118.6" y="149.1" transform="rotate(-90 118.6 149.1)">3V3</text>
</g>
<g font-size="2">
<text x="211.8" y="81.7">6</text>
<text x="218.4" y="81.7">5</text>
<text x="211.8" y="86.8">2</text>
<text x="211.8" y="84.3">4</text>
<text x="218.4" y="86.8">1</text>
<text x="218.4" y="84.3">3</text>
<text x="211.8" y="100.8">4</text>
<text x="211.8" y="98.2">6</text>
<text x="218.4" y="100.8">3</text>
<text x="218.4" y="98.2">5</text>
<text x="211.8" y="103.3">2</text>
<text x="218.4" y="103.3">1</text>
</g>
</svg>
